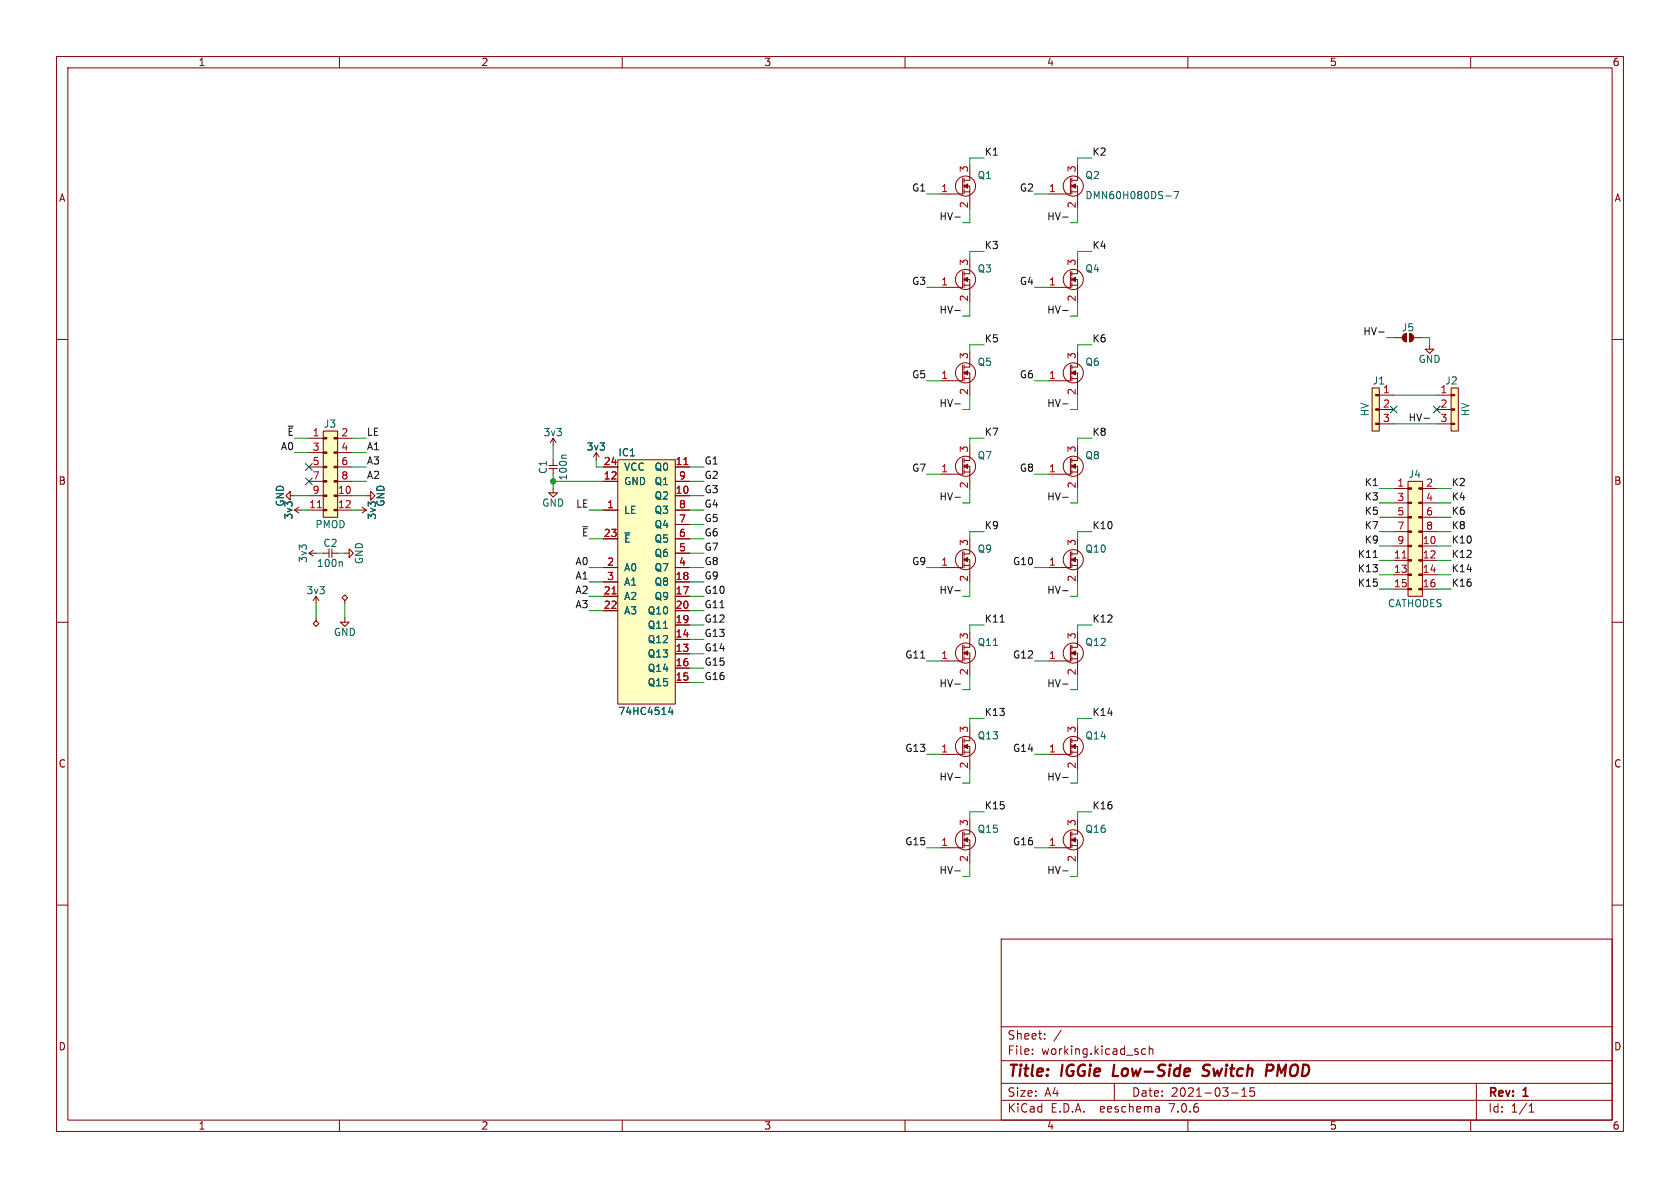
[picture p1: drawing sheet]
<svg xmlns="http://www.w3.org/2000/svg" width="297mm" height="210mm" viewBox="0 0 297 210" stroke-linecap="round" stroke-linejoin="round" font-family="sans-serif">
<g fill="none" stroke="#840000" stroke-width=".18">
<path d="M10 10h277v190h-277zM12 12h273v186h-273zM60 10v2M110 10v2M160 10v2M210 10v2M260 10v2M10 60h2M285 60h2M55.4 97.3l-.8 .5M55.9 97.8h-1.3l.8 .5M97 82.8h1.6"/>
<path d="M97 82.3h1.6M97.8 81.3v1M97.8 82.8v1M106.7 90.2h2.5M106.7 82.6h2.5M106.7 85.1h2.5M106.7 95.3h2.5M109.2 81.3h10.2v43.2h-10.2zM119.4 90.2h2.5M119.4 87.6h2.5M119.4 82.6h2.5M119.4 85.1h2.5"/>
<path d="M119.4 95.3h2.5M119.4 97.8h2.5M119.4 92.7h2.5M10 110h2M106.7 105.4h2.5M106.7 102.9h2.5M106.7 100.3h2.5M106.7 108h2.5M119.4 115.6h2.5M119.4 113h2.5M119.4 118.1h2.5M119.4 105.4h2.5"/>
<path d="M119.4 102.9h2.5M119.4 110.5h2.5M119.4 100.3h2.5M119.4 108h2.5M285 110h2M119.4 120.7h2.5M10 160h2M285 160h2M177 166h108v32h-108zM60 198v2M110 198v2M160 198v2"/>
<path d="M177 194.5h108M177 191.5h108M177 187.5h108M177 181.5h108M182.5 186.3v.1M182.5 185.5v.1M184.7 183.6v.1M184.7 182.8v.1M187.6 182.1l-1.3 2M197 191.5v3M202.5 185.5l-.4-.1-.3 .3v.4l.2 .2h.5M203.2 185.5l.2-.1 .3 .1 .1 .9"/>
<path d="M203.2 184.9v1.5M204.9 195.7l.1 .9M205 196.5l-.2 .1M205 196h-.2M210 198v2M217.7 193.2h1.2M219.5 193.8h.9M219.5 192.7l.5-.4v1.5M221.7 192.3h-.7v.7l.2-.1h.5l.1 .3-.1 .5-.2 .1-.5-.1M260 198v2M261 191.5v6.5M270.3 196.6h.9"/>
<path d="M270.3 195.5l.4-.4v1.5"/>
</g>
<path d="M197 188.2l-.3 2h1M213.6 190a.85 .85 0 0 1-1 .1M213.6 188.2l-.6 .1a.46 .46 0 0 0-.3 .5 .46 .46 0 0 0 .4 .4l.5 .2M224 188.2l1 .1a.58 .58 0 0 1-.3 1h-.8" fill="none" stroke="#840000" stroke-width=".4"/>
<path d="M109.2 81.3h10.2v43.2h-10.2z" fill="#ffffc2" stroke="#ffffc2" stroke-width=".18"/>
<path d="M120.9 82.1h.7M108.2 105h.7" fill="none" stroke="#a90000" stroke-width=".18"/>
<path d="M100.1 80.5h-.6l-.2 .1M110.5 94.2h.9M118.5 125l-.3 .9h.8M118.8 125.5v.8" fill="none" stroke="#006464" stroke-width=".18"/>
<path d="M61.7 97l.8 .8-.8 .8z" fill="#ffffc2"/>
<g fill="none" stroke="#840000" stroke-width=".18">
<path d="M57.1 97.8h1.1M58.2 97v1.6M58.7 97.8h1M58.7 97v1.6M61 97.8h.7M61.7 97l.8 .8-.8 .8zM170.2 81v2.8h-3.8M170.4 82.4h1v2.7M170.4 83.4h1M170.4 81v.8M170.4 82v.8M170.4 83.1v.7"/>
<path d="M171.4 80v1.4h-1"/>
<circle cx="170.7" cy="82.4" r="1.78"/>
</g>
<path d="M60.3 99.3l.2 .2v.6" fill="none" stroke="#006464" stroke-width=".18"/>
<path d="M170.4 82.4l.7-.4v.8z" fill="#840000" stroke="#840000" stroke-width=".18"/>
<path d="M51.3 86.9v1.5l-.8-.8z" fill="#ffffc2"/>
<path d="M51.3 86.9v1.5l-.8-.8zM51.3 87.6h.8" fill="none" stroke="#840000" stroke-width=".18"/>
<path d="M60.5 105.7l.5-.5 .5 .5-.5 .5z" fill="#ffffc2"/>
<path d="M55.4 106.2l.5-.8v1.3M55.9 105.4l.5 .8M60.5 105.7l.5-.5 .5 .5-.5 .5zM61 106.2v.5" fill="none" stroke="#840000" stroke-width=".18"/>
<path d="M55.9 109.7l.5 .5-.5 .5-.5-.5z" fill="#ffffc2"/>
<path d="M55.9 109.7l.5 .5-.5 .5-.5-.5zM55.9 109.2v.5" fill="none" stroke="#840000" stroke-width=".18"/>
<path d="M60.2 110h1.5l-.7 .7z" fill="#ffffc2"/>
<g fill="none" stroke="#840000" stroke-width=".18">
<path d="M60.2 110h1.5l-.7 .7zM61 109.2v.8M170.2 114v2.8h-3.8M170.4 115.4h1v2.7M170.4 116.5h1M170.4 114v.8M170.4 115.1v.7M170.4 116.1v.7M171.4 113v1.4h-1"/>
<circle cx="170.7" cy="115.4" r="1.78"/>
</g>
<path d="M170.4 115.4l.7-.3v.7z" fill="#840000" stroke="#840000" stroke-width=".18"/>
<path d="M97 87.1h1.6l-.8 .8z" fill="#ffffc2"/>
<g fill="none" stroke="#840000" stroke-width=".18">
<path d="M54.6 77.5h2.5M57.1 76.2h2.6v15.2h-2.6zM59.7 77.5h2.5M97.3 78.2l.5-.7v1.2M97.8 77.5l.5 .7M54.6 87.6h2.5M54.6 90.2h2.5M54.6 80h2.5M54.6 82.6h2.5M54.6 85.1h2.5M59.7 87.6h2.5M59.7 90.2h2.5"/>
<path d="M59.7 80h2.5M59.7 82.6h2.5M59.7 85.1h2.5M64 89.7l.8 .5h-1.3M64.8 90.2l-.8 .5M97 87.1h1.6l-.8 .8zM97.8 86.4v.7M104.9 80.8l.5-.8v1.3M105.4 80l.5 .8M170.2 97.5v2.8h-3.8M170.4 98.9h1v2.7M170.4 99.9h1"/>
<path d="M170.4 97.5v.8M170.4 98.6v.7M170.4 99.6v.7M171.4 96.5v1.4h-1"/>
<circle cx="170.7" cy="98.9" r="1.78"/>
</g>
<path d="M57.1 76.2h2.6v15.2h-2.6z" fill="#ffffc2" stroke="#ffffc2" stroke-width=".18"/>
<g fill="#840000" stroke="#840000" stroke-width=".18">
<path d="M57.1 90h.7v.3h-.7z"/>
<path d="M57.1 87.5h.7v.3h-.7z"/>
<path d="M57.1 85h.7v.2h-.7z"/>
<path d="M57.1 82.4h.7v.3h-.7z"/>
<path d="M57.1 79.9h.7v.2h-.7z"/>
<path d="M57.1 77.3h.7v.3h-.7z"/>
<path d="M59.1 90h.6v.3h-.6z"/>
<path d="M59.1 87.5h.6v.3h-.6z"/>
<path d="M59.1 85h.6v.2h-.6z"/>
<path d="M59.1 82.4h.6v.3h-.6z"/>
<path d="M59.1 79.9h.6v.2h-.6z"/>
<path d="M59.1 77.3h.6v.3h-.6z"/>
<path d="M170.4 98.9l.7-.3v.7z"/>
</g>
<path d="M56.1 89.8h.7" fill="none" stroke="#a90000" stroke-width=".18"/>
<path d="M65.5 86.9l.8 .7-.8 .8z" fill="#ffffc2"/>
<g fill="none" stroke="#840000" stroke-width=".18">
<path d="M170.2 31.5v2.8h-3.8M170.4 32.9h1v2.7M170.4 31.5v.8M170.4 32.5v.8M170.4 33.5v.8M170.4 33.9h1M171.4 30.5v1.4h-1M189.2 31.5v2.8h-3.8M189.5 32.9h1v2.7M189.5 31.5v.8M189.5 32.5v.8M189.5 33.5v.8"/>
<path d="M189.5 33.9h1M190.5 30.5v1.4h-1M170.2 48v2.8h-3.8M170.4 49.4h1v2.7M170.4 48v.8M170.4 49v.8M170.4 50v.8M170.4 50.4h1M171.4 47v1.4h-1M189.2 48v2.8h-3.8M189.5 49.4h1v2.7M189.5 48v.8"/>
<path d="M189.5 49v.8M189.5 50v.8M189.5 50.4h1M190.5 47v1.4h-1M170.2 64.5v2.8h-3.8M170.4 65.9h1v2.7M170.4 66.9h1M170.4 64.5v.8M170.4 65.5v.8M170.4 66.5v.8M171.4 63.5v1.4h-1M189.2 64.5v2.8h-3.8"/>
<path d="M189.5 65.9h1v2.7M189.5 66.9h1M189.5 64.5v.8M189.5 65.5v.8M189.5 66.5v.8M190.5 63.5v1.4h-1M242.6 68.6h1.2v7.6h-1.2zM243.8 69.9h2.6M243.8 72.4h2.6M243.8 74.9h2.6M254 69.9h2.5M254 72.4h2.5"/>
<path d="M254 74.9h2.5M256.5 68.6h1.3v7.6h-1.3zM52.8 89.7l-.7 .5M53.3 90.2h-1.2l.7 .5M64.8 87.6h.7M65.5 86.9l.8 .7-.8 .8zM189.2 81v2.8h-3.8M189.2 97.5v2.8h-3.8M189.5 82.4h1v2.7M189.5 98.9h1v2.7M189.5 81v.8M189.5 82v.8"/>
<path d="M189.5 83.1v.7M189.5 97.5v.8M189.5 98.6v.7M189.5 99.6v.7M189.5 83.4h1M189.5 99.9h1M190.5 80v1.4h-1M190.5 96.5v1.4h-1M246.4 86.4h2.5M246.4 96.5h2.5M246.4 99.1h2.5M246.4 88.9h2.5"/>
<path d="M246.4 91.4h2.5M246.4 94h2.5M248.9 85.1h2.6v20.3h-2.6zM251.5 86.4h2.5M251.5 96.5h2.5M251.5 99.1h2.5M251.5 88.9h2.5M251.5 91.4h2.5M251.5 94h2.5M189.2 114v2.8h-3.8M189.5 115.4h1v2.7M189.5 114v.8"/>
<path d="M189.5 115.1v.7M189.5 116.1v.7M189.5 116.5h1M190.5 113v1.4h-1M246.4 101.6h2.5M246.4 104.1h2.5M251.5 101.6h2.5M251.5 104.1h2.5M170.2 130.6v2.8h-3.8M170.4 132h1v2.6M170.4 130.6v.7M170.4 131.6v.7"/>
<path d="M170.4 132.6v.8M170.4 133h1M171.4 129.5v1.4h-1M189.2 130.6v2.8h-3.8M189.5 132h1v2.6M189.5 130.6v.7M189.5 131.6v.7M189.5 132.6v.8M189.5 133h1M190.5 129.5v1.4h-1M170.2 147.1v2.8h-3.8M170.4 148.5h1v2.6"/>
<path d="M170.4 147.1v.7M170.4 148.1v.7M170.4 149.1v.8M170.4 149.5h1M171.4 146.1v1.3h-1M189.2 147.1v2.8h-3.8M189.5 148.5h1v2.6M189.5 147.1v.7M189.5 148.1v.7M189.5 149.1v.8M189.5 149.5h1M190.5 146.1v1.3h-1"/>
<circle cx="170.7" cy="32.9" r="1.78"/>
<circle cx="189.7" cy="32.9" r="1.78"/>
<circle cx="170.7" cy="49.4" r="1.78"/>
<circle cx="189.7" cy="49.4" r="1.78"/>
<circle cx="170.7" cy="65.9" r="1.78"/>
<circle cx="189.7" cy="65.9" r="1.78"/>
<circle cx="189.7" cy="98.9" r="1.78"/>
<circle cx="189.7" cy="82.4" r="1.78"/>
<circle cx="189.7" cy="115.4" r="1.78"/>
<circle cx="170.7" cy="132" r="1.78"/>
<circle cx="189.7" cy="132" r="1.78"/>
<circle cx="170.7" cy="148.5" r="1.78"/>
<circle cx="189.7" cy="148.5" r="1.78"/>
</g>
<g fill="#840000" stroke="#840000" stroke-width=".18">
<path d="M189.5 65.9l.6-.4v.8z"/>
<path d="M189.5 82.4l.6-.4v.8z"/>
<path d="M189.5 98.9l.6-.3v.7z"/>
<path d="M189.5 115.4l.6-.3v.7z"/>
<path d="M170.4 65.9l.7-.4v.8z"/>
<path d="M170.4 49.4l.7-.4v.8z"/>
<path d="M170.4 32.9l.7-.4v.8z"/>
<path d="M189.5 32.9l.6-.4v.8z"/>
<path d="M189.5 49.4l.6-.4v.8z"/>
<path d="M189.5 148.5l.6-.4v.7z"/>
<path d="M189.5 132l.6-.4v.7z"/>
<path d="M170.4 132l.7-.4v.7z"/>
<path d="M170.4 148.5l.7-.4v.7z"/>
<path d="M243.2 74.8h.6v.3h-.6z"/>
<path d="M243.2 72.3h.6v.2h-.6z"/>
<path d="M243.2 69.7h.6v.3h-.6z"/>
<path d="M256.5 74.8h.7v.3h-.7z"/>
<path d="M256.5 72.3h.7v.2h-.7z"/>
<path d="M256.5 69.7h.7v.3h-.7z"/>
<path d="M248.9 104h.7v.3h-.7z"/>
<path d="M248.9 101.5h.7v.2h-.7z"/>
<path d="M248.9 98.9h.7v.3h-.7z"/>
<path d="M248.9 96.4h.7v.2h-.7z"/>
<path d="M248.9 93.9h.7v.2h-.7z"/>
<path d="M248.9 91.3h.7v.3h-.7z"/>
<path d="M248.9 88.8h.7v.2h-.7z"/>
<path d="M248.9 86.2h.7v.3h-.7z"/>
<path d="M250.8 104h.7v.3h-.7z"/>
<path d="M250.8 101.5h.7v.2h-.7z"/>
<path d="M250.8 98.9h.7v.3h-.7z"/>
<path d="M250.8 96.4h.7v.2h-.7z"/>
<path d="M250.8 93.9h.7v.2h-.7z"/>
<path d="M250.8 91.3h.7v.3h-.7z"/>
<path d="M250.8 88.8h.7v.2h-.7z"/>
<path d="M250.8 86.2h.7v.3h-.7z"/>
</g>
<path d="M206.1 34.6h1M207.5 33.9h.9l-.6 1.2" fill="none" stroke="#006464" stroke-width=".18"/>
<g fill="#ffffc2" stroke="#ffffc2" stroke-width=".18">
<path d="M242.6 68.6h1.2v7.6h-1.2z"/>
<path d="M256.5 68.6h1.3v7.6h-1.3z"/>
<path d="M248.9 85.1h2.6v20.3h-2.6z"/>
</g>
<path d="M247.9 98.6h.7" fill="none" stroke="#a90000" stroke-width=".18"/>
<path d="M252 61.7h1.5l-.8 .8z" fill="#ffffc2"/>
<g fill="none" stroke="#840000" stroke-width=".18">
<path d="M246.4 59.7h1.5M249.9 59.7h1.6M252 61.7h1.5l-.8 .8zM252.7 61v.7M106.7 90.2h2.5M106.7 82.6h2.5M106.7 85.1h2.5M106.7 95.3h2.5M119.4 90.2h2.5M119.4 87.6h2.5M119.4 82.6h2.5M119.4 85.1h2.5"/>
<path d="M119.4 95.3h2.5M119.4 97.8h2.5M119.4 92.7h2.5M106.7 105.4h2.5M106.7 102.9h2.5M106.7 100.3h2.5M106.7 108h2.5M119.4 115.6h2.5M119.4 113h2.5M119.4 118.1h2.5M119.4 105.4h2.5M119.4 102.9h2.5"/>
<path d="M119.4 110.5h2.5M119.4 100.3h2.5M119.4 108h2.5M119.4 120.7h2.5"/>
</g>
<g fill="#840000" stroke="#840000" stroke-width=".18">
<path d="M248.1 59.2l.6-.3v1.6a.76 .76 0 0 1-.7-.5 .76 .76 0 0 1 .1-.8z"/>
<path d="M249.2 58.9a.76 .76 0 0 1 .7 .8 .76 .76 0 0 1-.7 .8z"/>
</g>
<g fill="none" stroke="#0f0f0f" stroke-width=".18">
<path d="M168.8 38.4h1M187.9 38.4h.9M168.8 54.9h1M187.9 54.9h.9M243.7 58.7h1M168.8 71.4h1M187.9 71.4h.9M251.7 73.9h1M168.8 87.9h1M187.9 87.9h.9M242.8 98.5h.7M168.8 104.4h1"/>
<path d="M176.8 110h.7M187.9 104.4h.9M168.8 137.4h1M168.8 120.9h1M187.9 137.4h.9M187.9 120.9h.9M168.8 153.9h1M187.9 153.9h.9"/>
</g>
<g fill="none" stroke="#009600" stroke-width=".18">
<path d="M163.8 34.3h2.6M171.4 36.8v2.6h-1.2M174 27.9h-2.6v1.3M182.9 34.3h2.5M190.5 36.8v2.6h-1.3M193 27.9h-2.5v1.3M163.8 50.8h2.6M171.4 53.3v2.6h-1.2M174 44.5h-2.6v1.2M182.9 50.8h2.5M190.5 53.3v2.6h-1.3M193 44.5h-2.5v1.2"/>
<path d="M245.1 59.7h1.3M251.5 59.7h1.2v1.3M62.2 77.5h2.6M97.8 78.7v2.6M163.8 67.3h2.6M171.4 69.9v2.5h-1.2M174 61h-2.6v1.2M174 77.5h-2.6v1.2M182.9 67.3h2.5M190.5 69.9v2.5h-1.3M193 61h-2.5v1.2M193 77.5h-2.5v1.2"/>
<path d="M246.4 69.9h7.6M246.4 74.9h7.6M52.1 80h2.5M52.1 87.6h2.5M53.3 90.2h1.3M55.9 97.8h1.2M59.7 97.8h1.3M62.2 80h2.6M62.2 82.6h2.6M62.2 90.2h1.3M62.2 87.6h2.6M62.2 85.1h2.6"/>
<path d="M97.8 85.1h8.9M97.8 83.8v2.6M104.1 90.2h2.6M105.4 81.3v1.3h1.3M121.9 97.8h2.6M121.9 82.6h2.6M121.9 90.2h2.6M121.9 87.6h2.6M121.9 85.1h2.6M121.9 92.7h2.6M121.9 95.3h2.6M163.8 83.8h2.6"/>
<path d="M171.4 86.4v2.5h-1.2M174 94h-2.6v1.3M182.9 83.8h2.5M190.5 86.4v2.5h-1.3M193 94h-2.5v1.3M243.8 88.9h2.6M243.8 94h2.6M243.8 86.4h2.6M243.8 99.1h2.6M243.8 91.4h2.6M243.8 96.5h2.6M254 88.9h2.5"/>
<path d="M254 94h2.5M254 86.4h2.5M254 99.1h2.5M254 91.4h2.5M254 96.5h2.5M55.9 106.7v2.5M61 106.7v2.5M104.1 100.3h2.6M104.1 102.9h2.6M104.1 105.4h2.6M104.1 108h2.6M121.9 100.3h2.6"/>
<path d="M121.9 102.9h2.6M121.9 105.4h2.6M121.9 108h2.6M121.9 110.5h2.6M121.9 113h2.6M121.9 115.6h2.6M121.9 118.1h2.6M163.8 116.8h2.6M163.8 100.3h2.6M171.4 102.9v2.5h-1.2M171.4 119.4v2.5h-1.2M174 110.5h-2.6v1.3"/>
<path d="M182.9 116.8h2.5M182.9 100.3h2.5M190.5 102.9v2.5h-1.3M190.5 119.4v2.5h-1.3M193 110.5h-2.5v1.3M243.8 101.6h2.6M243.8 104.1h2.6M254 101.6h2.5M254 104.1h2.5M121.9 120.7h2.6M163.8 133.4h2.6M171.4 135.9v2.5h-1.2"/>
<path d="M174 127h-2.6v1.3M182.9 133.4h2.5M190.5 135.9v2.5h-1.3M193 127h-2.5v1.3M163.8 149.9h2.6M171.4 152.4v2.5h-1.2M174 143.5h-2.6v1.3M182.9 149.9h2.5M190.5 152.4v2.5h-1.3M193 143.5h-2.5v1.3"/>
</g>
<path d="M245.8 71.8l1.2 1.2M247 71.8l-1.2 1.2M253.4 71.8l1.2 1.2M254.6 71.8l-1.2 1.2M54 84.5l1.2 1.2M54 81.9l1.2 1.3M55.2 84.5l-1.2 1.2M55.2 81.9l-1.2 1.3" fill="none" stroke="#000084" stroke-width=".18"/>
<path d="M110.5 94.2h.9M118.5 125l-.3 .9h.8M118.8 125.5v.8" fill="none" stroke="#006464" stroke-width=".18"/>
<path d="M120.9 82.1h.7M108.2 105h.7" fill="none" stroke="#a90000" stroke-width=".18"/>
<circle cx="97.8" cy="85.1" r=".46" fill="#009600" stroke="#009600" stroke-width=".18"/>
<g font-size="2.8" fill="#840000">
<text x="178" y="190.9">Title:</text>
<text x="187.7" y="190.9">IGGie</text>
<text x="197.6" y="190.9">Low-Side</text>
<text x="214.3" y="190.9">Switch</text>
<text x="226.2" y="190.9">PMOD</text>
</g>
<g font-size="2.1" fill="#840000">
<text x="178" y="184">Sheet:</text>
<text x="178" y="186.7">File:</text>
<text x="184.1" y="186.7">working.kicad_sch</text>
<text x="178" y="196.9">KiCad</text>
<text x="178" y="194.1">Size:</text>
<text x="184.7" y="194.1">A4</text>
<text x="185.7" y="196.9">E.D.A.</text>
<text x="194.6" y="196.9">eeschema</text>
<text x="200" y="194.1">Date:</text>
<text x="207" y="196.9">7.0.6</text>
<text x="207" y="194.1">2021-03-15</text>
<text x="263" y="194.3">Rev:</text>
<text x="263" y="196.9">Id:</text>
<text x="267.1" y="196.9">1/1</text>
<text x="269.4" y="194.3">1</text>
</g>
<g font-size="1.8" fill="#840000">
<text x="35" y="11.9">1</text>
<text x="85" y="11.9">2</text>
<text x="135" y="11.9">3</text>
<text x="185" y="11.9">4</text>
<text x="235" y="11.9">5</text>
<text x="285" y="11.9">6</text>
<text x="10.3" y="35.9">A</text>
<text x="285.3" y="35.9">A</text>
<text x="10.3" y="85.9">B</text>
<text x="285.3" y="85.9">B</text>
<text x="10.3" y="135.9">C</text>
<text x="285.3" y="135.9">C</text>
<text x="10.3" y="185.9">D</text>
<text x="285.3" y="185.9">D</text>
<text x="35" y="199.9">1</text>
<text x="85" y="199.9">2</text>
<text x="135" y="199.9">3</text>
<text x="185" y="199.9">4</text>
<text x="235" y="199.9">5</text>
<text x="285" y="199.9">6</text>
</g>
<g font-size="1.8" fill="#0f0f0f">
<text x="174" y="27.6">K1</text>
<text x="193" y="27.6">K2</text>
<text x="161.1" y="33.9">G1</text>
<text x="180.2" y="33.9">G2</text>
<text x="166" y="39">HV-</text>
<text x="185" y="39">HV-</text>
<text x="174" y="44.1">K3</text>
<text x="193" y="44.1">K4</text>
<text x="161.1" y="50.5">G3</text>
<text x="180.2" y="50.5">G4</text>
<text x="166" y="55.5">HV-</text>
<text x="185" y="55.5">HV-</text>
<text x="240.9" y="59.3">HV-</text>
<text x="174" y="60.6">K5</text>
<text x="193" y="60.6">K6</text>
<text x="161.1" y="67">G5</text>
<text x="180.2" y="67">G6</text>
<text x="64.8" y="77.1">LE</text>
<text x="166" y="72">HV-</text>
<text x="174" y="77.1">K7</text>
<text x="185" y="72">HV-</text>
<text x="193" y="77.1">K8</text>
<text x="248.9" y="74.6">HV-</text>
<text x="49.6" y="79.7">A0</text>
<text x="64.8" y="79.7">A1</text>
<text x="64.8" y="82.2">A3</text>
<text x="124.5" y="82.2">G1</text>
<text x="161.1" y="83.5">G7</text>
<text x="180.2" y="83.5">G8</text>
<text x="64.8" y="84.7">A2</text>
<text x="101.8" y="89.8">LE</text>
<text x="124.5" y="84.7">G2</text>
<text x="124.5" y="87.3">G3</text>
<text x="124.5" y="89.8">G4</text>
<text x="166" y="88.6">HV-</text>
<text x="185" y="88.6">HV-</text>
<text x="241.2" y="86">K1</text>
<text x="241.2" y="88.6">K3</text>
<text x="256.5" y="86">K2</text>
<text x="256.5" y="88.6">K4</text>
<text x="124.5" y="92.4">G5</text>
<text x="124.5" y="94.9">G6</text>
<text x="174" y="93.6">K9</text>
<text x="193" y="93.6">K10</text>
<text x="241.2" y="91.1">K5</text>
<text x="241.2" y="93.6">K7</text>
<text x="256.5" y="91.1">K6</text>
<text x="256.5" y="93.6">K8</text>
<text x="101.6" y="100">A0</text>
<text x="124.5" y="97.4">G7</text>
<text x="124.5" y="100">G8</text>
<text x="161.1" y="100">G9</text>
<text x="179" y="100">G10</text>
<text x="239.9" y="98.7">K11</text>
<text x="239.9" y="101.3">K13</text>
<text x="241.2" y="96.2">K9</text>
<text x="256.5" y="101.3">K14</text>
<text x="256.5" y="98.7">K12</text>
<text x="256.5" y="96.2">K10</text>
<text x="101.6" y="105.1">A2</text>
<text x="101.6" y="107.6">A3</text>
<text x="101.6" y="102.5">A1</text>
<text x="124.5" y="102.5">G9</text>
<text x="124.5" y="105.1">G10</text>
<text x="124.5" y="107.6">G11</text>
<text x="166" y="105.1">HV-</text>
<text x="185" y="105.1">HV-</text>
<text x="239.9" y="103.8">K15</text>
<text x="256.5" y="103.8">K16</text>
<text x="124.5" y="110.1">G12</text>
<text x="124.5" y="112.7">G13</text>
<text x="174" y="110.1">K11</text>
<text x="193" y="110.1">K12</text>
<text x="124.5" y="115.2">G14</text>
<text x="124.5" y="117.8">G15</text>
<text x="159.9" y="116.5">G11</text>
<text x="179" y="116.5">G12</text>
<text x="124.5" y="120.3">G16</text>
<text x="166" y="121.6">HV-</text>
<text x="185" y="121.6">HV-</text>
<text x="174" y="126.7">K13</text>
<text x="193" y="126.7">K14</text>
<text x="159.9" y="133">G13</text>
<text x="179" y="133">G14</text>
<text x="166" y="138.1">HV-</text>
<text x="174" y="143.2">K15</text>
<text x="185" y="138.1">HV-</text>
<text x="193" y="143.2">K16</text>
<text x="159.9" y="149.5">G15</text>
<text x="179" y="149.5">G16</text>
<text x="166" y="154.6">HV-</text>
<text x="185" y="154.6">HV-</text>
</g>
<g font-size="1.8" fill="#a90000">
<text x="166.3" y="34">1</text>
<text x="171.2" y="30.6" transform="rotate(-90 171.2 30.6)">3</text>
<text x="185.3" y="34">1</text>
<text x="190.2" y="30.6" transform="rotate(-90 190.2 30.6)">3</text>
<text x="171.2" y="36.9" transform="rotate(-90 171.2 36.9)">2</text>
<text x="190.2" y="36.9" transform="rotate(-90 190.2 36.9)">2</text>
<text x="171.2" y="47.1" transform="rotate(-90 171.2 47.1)">3</text>
<text x="190.2" y="47.1" transform="rotate(-90 190.2 47.1)">3</text>
<text x="166.3" y="50.5">1</text>
<text x="171.2" y="53.4" transform="rotate(-90 171.2 53.4)">2</text>
<text x="185.3" y="50.5">1</text>
<text x="190.2" y="53.4" transform="rotate(-90 190.2 53.4)">2</text>
<text x="171.2" y="63.6" transform="rotate(-90 171.2 63.6)">3</text>
<text x="190.2" y="63.6" transform="rotate(-90 190.2 63.6)">3</text>
<text x="166.3" y="67.1">1</text>
<text x="171.2" y="69.9" transform="rotate(-90 171.2 69.9)">2</text>
<text x="185.3" y="67.1">1</text>
<text x="190.2" y="69.9" transform="rotate(-90 190.2 69.9)">2</text>
<text x="244.4" y="69.6">1</text>
<text x="254.6" y="69.6">1</text>
<text x="60.3" y="77.2">2</text>
<text x="244.4" y="72.1">2</text>
<text x="244.4" y="74.7">3</text>
<text x="254.6" y="72.1">2</text>
<text x="254.6" y="74.7">3</text>
<text x="55.2" y="79.8">3</text>
<text x="55.2" y="82.3">5</text>
<text x="60.3" y="79.8">4</text>
<text x="60.3" y="82.3">6</text>
<text x="106.6" y="82.3">24</text>
<text x="119.3" y="82.3">11</text>
<text x="166.3" y="83.6">1</text>
<text x="171.2" y="80.1" transform="rotate(-90 171.2 80.1)">3</text>
<text x="185.3" y="83.6">1</text>
<text x="190.2" y="80.1" transform="rotate(-90 190.2 80.1)">3</text>
<text x="54.6" y="89.9">11</text>
<text x="55.2" y="84.8">7</text>
<text x="55.2" y="87.4">9</text>
<text x="59.6" y="87.4">10</text>
<text x="59.6" y="89.9">12</text>
<text x="60.3" y="84.8">8</text>
<text x="106.6" y="84.8">12</text>
<text x="107.2" y="89.9">1</text>
<text x="119.3" y="87.4">10</text>
<text x="119.9" y="89.9">8</text>
<text x="119.9" y="84.8">9</text>
<text x="171.2" y="86.4" transform="rotate(-90 171.2 86.4)">2</text>
<text x="190.2" y="86.4" transform="rotate(-90 190.2 86.4)">2</text>
<text x="246.9" y="86.1">1</text>
<text x="246.9" y="88.6">3</text>
<text x="252" y="86.1">2</text>
<text x="252" y="88.6">4</text>
<text x="106.6" y="95">23</text>
<text x="119.9" y="95">6</text>
<text x="119.9" y="92.5">7</text>
<text x="246.9" y="91.2">5</text>
<text x="246.9" y="93.7">7</text>
<text x="252" y="91.2">6</text>
<text x="252" y="93.7">8</text>
<text x="107.2" y="100.1">2</text>
<text x="119.9" y="100.1">4</text>
<text x="119.9" y="97.5">5</text>
<text x="166.3" y="100.1">1</text>
<text x="171.2" y="96.6" transform="rotate(-90 171.2 96.6)">3</text>
<text x="185.3" y="100.1">1</text>
<text x="190.2" y="96.6" transform="rotate(-90 190.2 96.6)">3</text>
<text x="246.3" y="98.8">11</text>
<text x="246.3" y="101.3">13</text>
<text x="246.9" y="96.3">9</text>
<text x="251.4" y="96.3">10</text>
<text x="251.4" y="98.8">12</text>
<text x="251.4" y="101.3">14</text>
<text x="106.6" y="105.2">21</text>
<text x="106.6" y="107.7">22</text>
<text x="107.2" y="102.6">3</text>
<text x="119.3" y="105.2">17</text>
<text x="119.3" y="102.6">18</text>
<text x="119.3" y="107.7">20</text>
<text x="171.2" y="102.9" transform="rotate(-90 171.2 102.9)">2</text>
<text x="190.2" y="102.9" transform="rotate(-90 190.2 102.9)">2</text>
<text x="246.3" y="103.9">15</text>
<text x="251.4" y="103.9">16</text>
<text x="119.3" y="112.8">14</text>
<text x="119.3" y="110.2">19</text>
<text x="171.2" y="113.1" transform="rotate(-90 171.2 113.1)">3</text>
<text x="190.2" y="113.1" transform="rotate(-90 190.2 113.1)">3</text>
<text x="119.3" y="115.3">13</text>
<text x="119.3" y="117.9">16</text>
<text x="166.3" y="116.6">1</text>
<text x="171.2" y="119.5" transform="rotate(-90 171.2 119.5)">2</text>
<text x="185.3" y="116.6">1</text>
<text x="190.2" y="119.5" transform="rotate(-90 190.2 119.5)">2</text>
<text x="119.3" y="120.4">15</text>
<text x="171.2" y="129.6" transform="rotate(-90 171.2 129.6)">3</text>
<text x="190.2" y="129.6" transform="rotate(-90 190.2 129.6)">3</text>
<text x="166.3" y="133.1">1</text>
<text x="171.2" y="136" transform="rotate(-90 171.2 136)">2</text>
<text x="185.3" y="133.1">1</text>
<text x="190.2" y="136" transform="rotate(-90 190.2 136)">2</text>
<text x="166.3" y="149.6">1</text>
<text x="171.2" y="146.1" transform="rotate(-90 171.2 146.1)">3</text>
<text x="185.3" y="149.6">1</text>
<text x="190.2" y="146.1" transform="rotate(-90 190.2 146.1)">3</text>
<text x="171.2" y="152.5" transform="rotate(-90 171.2 152.5)">2</text>
<text x="190.2" y="152.5" transform="rotate(-90 190.2 152.5)">2</text>
</g>
<g font-size="1.8" fill="#006464">
<text x="172.7" y="31.9">Q1</text>
<text x="191.8" y="35.4">DMN60H080DS-7</text>
<text x="191.8" y="31.9">Q2</text>
<text x="172.7" y="48.4">Q3</text>
<text x="191.8" y="48.4">Q4</text>
<text x="247.7" y="58.8">J5</text>
<text x="172.7" y="64.9">Q5</text>
<text x="191.8" y="64.9">Q6</text>
<text x="250.7" y="64.4">GND</text>
<text x="242.6" y="68.2">J1</text>
<text x="255.4" y="68.2">J2</text>
<text x="57.2" y="75.8">J3</text>
<text x="96" y="77.3">3v3</text>
<text x="242.2" y="73.7" transform="rotate(-90 242.2 73.7)">HV</text>
<text x="259.9" y="73.7" transform="rotate(-90 259.9 73.7)">HV</text>
<text x="96.9" y="83.9" transform="rotate(-90 96.9 83.9)">C1</text>
<text x="103.6" y="79.9">3v3</text>
<text x="109.2" y="80.9">IC1</text>
<text x="110.2" y="83.4">VCC</text>
<text x="115.6" y="83.4">Q0</text>
<text x="172.7" y="81.4">Q7</text>
<text x="191.8" y="81.4">Q8</text>
<text x="50.4" y="89.7" transform="rotate(-90 50.4 89.7)">GND</text>
<text x="68.2" y="89.7" transform="rotate(-90 68.2 89.7)">GND</text>
<text x="95.8" y="89.8">GND</text>
<text x="100.4" y="85" transform="rotate(-90 100.4 85)">100n</text>
<text x="110.2" y="86">GND</text>
<text x="115.6" y="88.5">Q2</text>
<text x="115.6" y="86">Q1</text>
<text x="248.9" y="84.7">J4</text>
<text x="51.9" y="92" transform="rotate(-90 51.9 92)">3v3</text>
<text x="55.7" y="93.6">PMOD</text>
<text x="66.6" y="92" transform="rotate(-90 66.6 92)">3v3</text>
<text x="110.2" y="91">LE</text>
<text x="115.6" y="93.6">Q4</text>
<text x="115.6" y="91">Q3</text>
<text x="54.5" y="99.6" transform="rotate(-90 54.5 99.6)">3v3</text>
<text x="55.9" y="100.4">100n</text>
<text x="57.1" y="96.9">C2</text>
<text x="64.4" y="99.8" transform="rotate(-90 64.4 99.8)">GND</text>
<text x="110.2" y="101.2">A0</text>
<text x="110.2" y="96.1">~{E}</text>
<text x="115.6" y="101.2">Q7</text>
<text x="115.6" y="98.7">Q6</text>
<text x="115.6" y="96.1">Q5</text>
<text x="172.7" y="97.9">Q9</text>
<text x="191.8" y="97.9">Q10</text>
<text x="54.1" y="105.3">3v3</text>
<text x="110.2" y="106.3">A2</text>
<text x="110.2" y="103.7">A1</text>
<text x="115.6" y="106.3">Q9</text>
<text x="115.6" y="103.7">Q8</text>
<text x="245.3" y="107.5">CATHODES</text>
<text x="58.9" y="112.6">GND</text>
<text x="110.2" y="108.8">A3</text>
<text x="114.4" y="113.9">Q12</text>
<text x="114.4" y="111.4">Q11</text>
<text x="114.4" y="108.8">Q10</text>
<text x="114.4" y="116.4">Q13</text>
<text x="114.4" y="119">Q14</text>
<text x="172.7" y="114.4">Q11</text>
<text x="191.8" y="114.4">Q12</text>
<text x="114.4" y="121.5">Q15</text>
<text x="109.2" y="126.6">74HC4514</text>
<text x="172.7" y="130.9">Q13</text>
<text x="191.8" y="130.9">Q14</text>
<text x="172.7" y="147.4">Q15</text>
<text x="191.8" y="147.4">Q16</text>
</g>
<g font-size="1.8" fill="#009600">
<text x="50.7" y="77.1">~{E} 1</text>
<text x="102.8" y="94.9">~{E} 23</text>
</g>
</svg>
